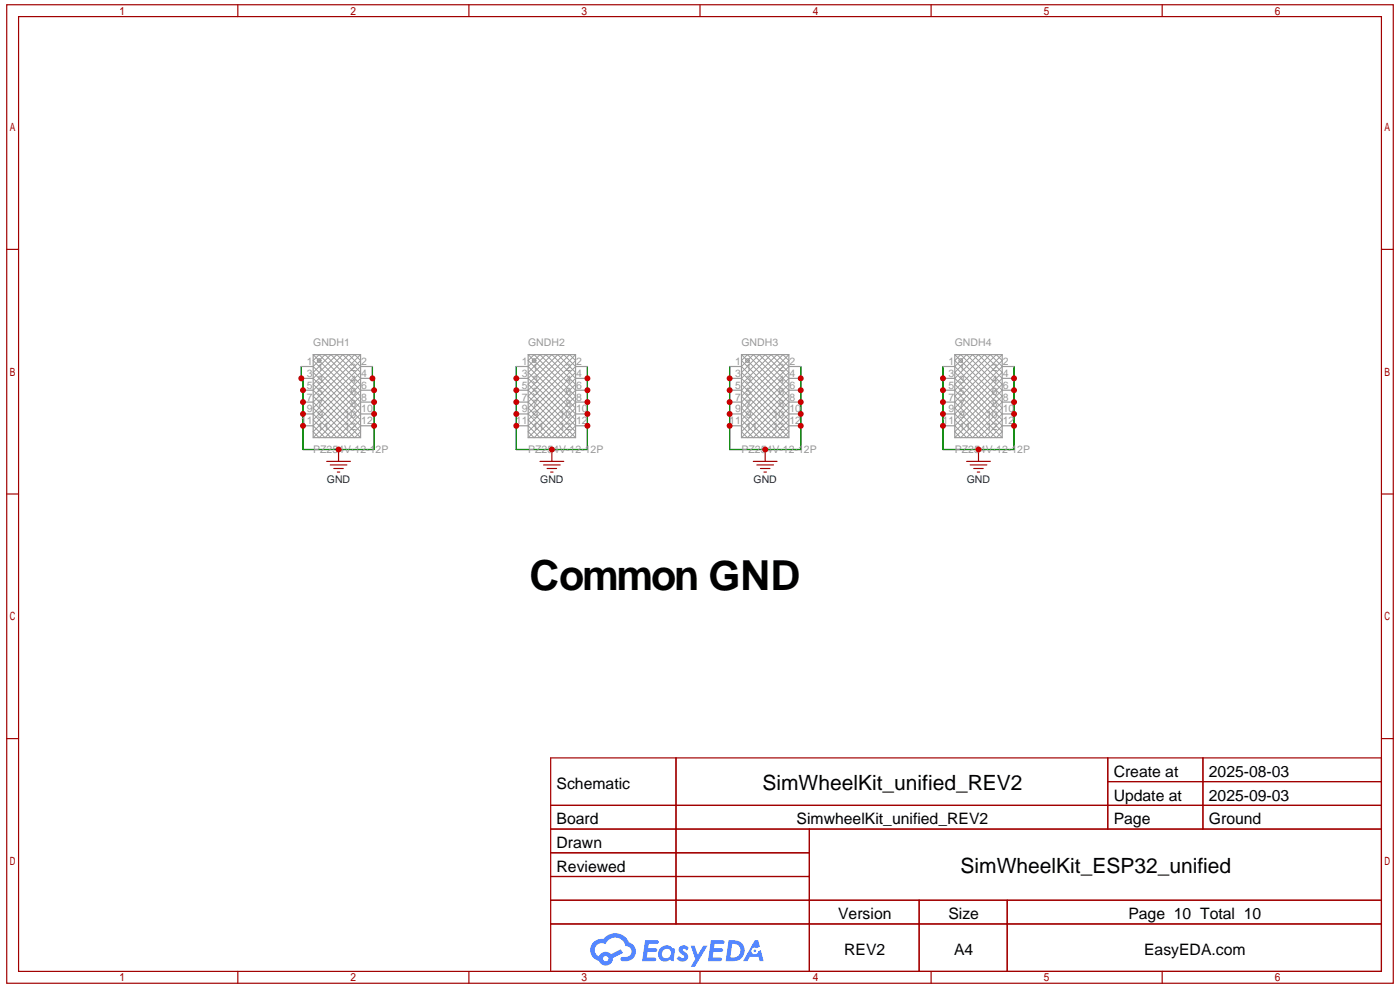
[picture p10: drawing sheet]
<svg xmlns="http://www.w3.org/2000/svg" width="297mm" height="210mm" viewBox="0 0 297 210" stroke-linecap="round" stroke-linejoin="round" font-family="sans-serif">
<g fill="none" stroke="#a10000" stroke-width=".25">
<path d="M1.4 1h294.4v207.5h-294.4zM3.9 3.5h289.3v202.5h-289.3zM50.5 1v2.5M99.5 1v2.5M148.6 1v2.5M197.6 1v2.5M246.7 1v2.5M1.4 52.9h2.5M293.2 52.9h2.6M1.4 104.8h2.5M293.2 104.8h2.6M1.4 156.7h2.5"/>
<path d="M293.2 156.7h2.6M116.9 160.7h176.3v45.3h-176.3zM116.9 170.8h176.3M116.9 175.8h176.3M143.5 160.7v35.3M171.8 175.8v30.2M235.1 160.7v15.1M235.1 165.8h58.1M255.4 160.7v15.1M116.9 180.9h54.9M116.9 190.9h176.3M116.9 185.9h54.9"/>
<path d="M116.9 196h176.3M195.1 190.9v15.1M213.8 190.9v15.1M50.5 206v2.5M99.5 206v2.5M148.6 206v2.5M197.6 206v2.5M246.7 206v2.5"/>
</g>
<g fill="#5487ff">
<path d="M144.4 200.8a1.29 1.29 0 0 1 1.8 .2l-.4 .7a.54 .54 0 0 0-.9-.3l.1 .2a1.27 1.27 0 0 1 .8 2 1.52 1.52 0 0 1-2.2-.3l.5-.6 .8 .5a.31 .31 0 0 0 .4-.3 .31 .31 0 0 0-.3-.3 1.11 1.11 0 0 1-.6-1.8z"/>
<path d="M146.6 200.6h.8l.7 1.9 1.2-1.9h.9l-2.7 4.5h-.9l1-1.7z"/>
<path d="M136.9 199.4h1.7a1.29 1.29 0 0 1 1.2 .2 .39 .39 0 0 1-.4 .6h-1.7l-.1 .9h1.6a.39 .39 0 0 1 .3 .5 .39 .39 0 0 1-.4 .3h-1.6l-.2 1.2h1.3a.45 .45 0 0 1 .5 .1 .45 .45 0 0 1 .2 .5l-.4 .2h-2.6z"/>
<path d="M150.9 199.4h1.6a1.31 1.31 0 0 1 1.3 .2 .39 .39 0 0 1-.4 .6h-1.7l-.2 .9h1.7a.39 .39 0 0 1 .3 .5 .39 .39 0 0 1-.4 .3h-1.7l-.1 1.2h1.3a.45 .45 0 0 1 .5 .1 .45 .45 0 0 1 .1 .5l-.3 .2h-2.6z"/>
<path d="M160.2 199.4h.7l.4 1.4-.6 .3a.75 .75 0 0 0-1.1 .3 .75 .75 0 0 0 .4 1 .75 .75 0 0 0 1-.6l.5-.3 .6 2.4h-.8l-.3-1h-1.8l-.5 1h-1z"/>
<path d="M154.7 199.4l-.7 4.5h1.5a2.25 2.25 0 0 0 2.6-2.3 2.25 2.25 0 0 0-2.7-2.2zM155.4 200.2a1.49 1.49 0 0 1 1.8 1.5 1.49 1.49 0 0 1-1.9 1.4h-.3z"/>
<path d="M140.1 201.2a1.57 1.57 0 0 0-.1 2.2 1.57 1.57 0 0 0 2.2 .1l.8 .4 .3-2.5-.2-.3h-.4a1.58 1.58 0 0 0-2.6 .1zM140.8 201.6a.97 .97 0 0 1 1.6 .4 .97 .97 0 0 1-1 1.2 .93 .93 0 0 1-.9-.6 .93 .93 0 0 1 .3-1z"/>
<path d="M126 199.8a2.34 2.34 0 0 0 1.1 4 1.53 1.53 0 0 0 1.8 1 1.53 1.53 0 0 0 1.2-1.6l2.1-1.1-.4-.8-2.1 1.1a1.56 1.56 0 0 0-2.6 .4 1.48 1.48 0 0 1-.7-2 1.48 1.48 0 0 1 2.2-.5 2.21 2.21 0 0 1 2.2-1.4 2.21 2.21 0 0 1 2 1.8 1.15 1.15 0 0 1 1.2 1 1.15 1.15 0 0 1-1 1.3h-.7a.46 .46 0 0 0-.6 .3 .46 .46 0 0 0 .4 .6 2.15 2.15 0 0 0 2.5-1 2.15 2.15 0 0 0-.3-2.6l-.8-.4a3.2 3.2 0 0 0-5.4-.8l-1.1 .1zM128 203.3a.6 .6 0 0 1 1.2 0 .6 .6 0 0 1-1.2 0z"/>
<circle cx="160.2" cy="201.7" r=".28"/>
</g>
<path d="M64 77.7v2.5h.3v15.1h15.1v-15.1h-.3v-2.5M109.6 77.7v17.6h15.1v-17.6M154.9 77.7v17.6h15.1v-17.6M200.2 77.7v17.6h15.1v-17.6M64 82.8h.3M64 85.3h.3M64 87.8h.3M64 90.3h.3M79.1 82.8h.3M79.1 85.3h.3M79.1 87.8h.3M79.1 90.3h.3" fill="none" stroke="#008700" stroke-width=".25"/>
<g fill="none" stroke="#a10000" stroke-width=".25">
<path d="M69.3 97.9h5.1M70.1 98.6h3.5M70.9 99.4h2M71.9 95.3v2.6M114.6 97.9h5.1M115.4 98.6h3.5M116.1 99.4h2.1M117.1 95.3v2.6M159.9 97.9h5M160.7 98.6h3.5M161.4 99.4h2M162.4 95.3v2.6"/>
<path d="M205.2 97.9h5M205.9 98.6h3.6M206.7 99.4h2M207.7 95.3v2.6M71.6 100.1h.5M116.9 100.1h.5M162.2 100.1h.5M207.5 100.1h.5"/>
</g>
<g fill="none" stroke="#999" stroke-width=".21">
<path d="M66.5 76.5l1.2-1.3 8.8 8.8-8.8 8.8-1.2-1.2 10-10.1-6.2-6.3-3.8 3.8 10 10.1-3.7 3.7-6.3-6.3 10-10-1.2-1.3-8.8 8.8 8.8 8.8 1.2-1.2-10-10.1 6.3-6.3 3.7 3.8-10 10.1 3.8 3.7 6.2-6.3zM66.5 75.2l10 10.1-7.5 7.5-2.5-2.5 10-10.1-5-5-5 5 10 10.1-2.5 2.5-7.5-7.5 10-10.1M67.9 76.1l.2 .2M68.1 76.6l-.2 .2M112.1 75.2l10.1 10.1-7.6 7.5-2.5-2.5 10.1-10.1-5.1-5-5 5 10.1 10.1-2.5 2.5-7.6-7.5 10.1-10.1M113.4 75.2l-1.3 1.3 10.1 10-6.3 6.3-3.8-3.7 10.1-10.1-3.8-3.8-6.3 6.3 10.1 10.1-1.3 1.2-8.8-8.8 8.8-8.8 1.3 1.3-10.1 10 6.3 6.3 3.8-3.7-10.1-10.1 3.8-3.8 6.3 6.3-10.1 10.1 1.3 1.2 8.8-8.8zM113.5 76.1l.2 .2M113.7 76.6l-.2 .2M157.4 76.5l1.3-1.3 8.8 8.8-8.8 8.8-1.3-1.2 10.1-10.1-6.3-6.3-3.8 3.8 10.1 10.1-3.8 3.7-6.3-6.3 10.1-10-1.3-1.3-8.8 8.8 8.8 8.8 1.3-1.2-10.1-10.1 6.3-6.3 3.8 3.8-10.1 10.1 3.8 3.7 6.3-6.3zM157.4 75.2l10.1 10.1-7.6 7.5-2.5-2.5 10.1-10.1-5.1-5-5 5 10.1 10.1-2.6 2.5-7.5-7.5 10.1-10.1M158.8 76.1l.2 .2M159 76.6l-.2 .2"/>
<path d="M202.7 75.2l10 10.1-7.5 7.5-2.5-2.5 10-10.1-5-5-5 5 10 10.1-2.5 2.5-7.5-7.5 10-10.1M203.9 75.2l-1.2 1.3 10 10-6.3 6.3-3.7-3.7 10-10.1-3.7-3.8-6.3 6.3 10 10.1-1.2 1.2-8.8-8.8 8.8-8.8 1.2 1.3-10 10 6.3 6.3 3.7-3.7-10-10.1 3.7-3.8 6.3 6.3-10 10.1 1.2 1.2 8.8-8.8zM204.1 76.1l.2 .2M204.3 76.6l-.2 .2M66.5 92.8l10-10-7.5-7.6-2.5 2.5 10 10.1-5 5-5-5 10-10.1-2.5-2.5-7.5 7.6 10 10M112.1 92.8l10.1-10-7.6-7.6-2.5 2.5 10.1 10.1-5.1 5-5-5 10.1-10.1-2.5-2.5-7.6 7.6 10.1 10M157.4 92.8l10.1-10-7.6-7.6-2.5 2.5 10.1 10.1-5.1 5-5-5 10.1-10.1-2.6-2.5-7.5 7.6 10.1 10M202.7 92.8l10-10-7.5-7.6-2.5 2.5 10 10.1-5 5-5-5 10-10.1-2.5-2.5-7.5 7.6 10 10"/>
</g>
<g fill="none" stroke="#999" stroke-width=".25">
<path d="M64 77.7h2.5M66.5 75.2h10v17.6h-10zM76.5 77.7h2.6M109.6 77.7h2.5M112.1 75.2h10.1v17.6h-10.1zM122.2 77.7h2.5M154.9 77.7h2.5M157.4 75.2h10.1v17.6h-10.1zM167.5 77.7h2.5M200.2 77.7h2.5M202.7 75.2h10v17.6h-10zM212.7 77.7h2.6"/>
<path d="M64 90.3h2.5M64 80.2h2.5M64 87.8h2.5M64 82.8h2.5M64 85.3h2.5M76.5 90.3h2.6M76.5 80.2h2.6M76.5 87.8h2.6M76.5 82.8h2.6M76.5 85.3h2.6M109.6 90.3h2.5M109.6 80.2h2.5"/>
<path d="M109.6 87.8h2.5M109.6 82.8h2.5M109.6 85.3h2.5M122.2 90.3h2.5M122.2 80.2h2.5M122.2 87.8h2.5M122.2 82.8h2.5M122.2 85.3h2.5M154.9 90.3h2.5M154.9 80.2h2.5M154.9 87.8h2.5M154.9 82.8h2.5"/>
<path d="M154.9 85.3h2.5M167.5 90.3h2.5M167.5 80.2h2.5M167.5 87.8h2.5M167.5 82.8h2.5M167.5 85.3h2.5M200.2 90.3h2.5M200.2 80.2h2.5M200.2 87.8h2.5M200.2 82.8h2.5M200.2 85.3h2.5M212.7 90.3h2.6"/>
<path d="M212.7 80.2h2.6M212.7 87.8h2.6M212.7 82.8h2.6M212.7 85.3h2.6"/>
<circle cx="67.7" cy="76.5" r=".38"/>
<circle cx="113.4" cy="76.5" r=".38"/>
<circle cx="158.7" cy="76.5" r=".38"/>
<circle cx="203.9" cy="76.5" r=".38"/>
</g>
<g fill="#c00">
<circle cx="64" cy="80.2" r=".63"/>
<circle cx="64.3" cy="82.8" r=".63"/>
<circle cx="64.3" cy="85.3" r=".63"/>
<circle cx="64.3" cy="87.8" r=".63"/>
<circle cx="64.3" cy="90.3" r=".63"/>
<circle cx="71.9" cy="95.3" r=".63"/>
<circle cx="79.4" cy="90.3" r=".63"/>
<circle cx="79.4" cy="87.8" r=".63"/>
<circle cx="79.4" cy="85.3" r=".63"/>
<circle cx="79.4" cy="82.8" r=".63"/>
<circle cx="79.1" cy="80.2" r=".63"/>
<circle cx="109.6" cy="80.2" r=".63"/>
<circle cx="109.6" cy="82.8" r=".63"/>
<circle cx="109.6" cy="85.3" r=".63"/>
<circle cx="109.6" cy="87.8" r=".63"/>
<circle cx="109.6" cy="90.3" r=".63"/>
<circle cx="117.1" cy="95.3" r=".63"/>
<circle cx="124.7" cy="90.3" r=".63"/>
<circle cx="124.7" cy="87.8" r=".63"/>
<circle cx="124.7" cy="85.3" r=".63"/>
<circle cx="124.7" cy="82.8" r=".63"/>
<circle cx="124.7" cy="80.2" r=".63"/>
<circle cx="154.9" cy="80.2" r=".63"/>
<circle cx="154.9" cy="82.8" r=".63"/>
<circle cx="154.9" cy="85.3" r=".63"/>
<circle cx="154.9" cy="87.8" r=".63"/>
<circle cx="154.9" cy="90.3" r=".63"/>
<circle cx="162.4" cy="95.3" r=".63"/>
<circle cx="170" cy="90.3" r=".63"/>
<circle cx="170" cy="87.8" r=".63"/>
<circle cx="170" cy="85.3" r=".63"/>
<circle cx="170" cy="82.8" r=".63"/>
<circle cx="170" cy="80.2" r=".63"/>
<circle cx="200.2" cy="80.2" r=".63"/>
<circle cx="200.2" cy="82.8" r=".63"/>
<circle cx="200.2" cy="85.3" r=".63"/>
<circle cx="200.2" cy="87.8" r=".63"/>
<circle cx="200.2" cy="90.3" r=".63"/>
<circle cx="207.7" cy="95.3" r=".63"/>
<circle cx="215.3" cy="90.3" r=".63"/>
<circle cx="215.3" cy="87.8" r=".63"/>
<circle cx="215.3" cy="85.3" r=".63"/>
<circle cx="215.3" cy="82.8" r=".63"/>
<circle cx="215.3" cy="80.2" r=".63"/>
</g>
<text font-size="8.8" x="112.4" y="125.1">Common GND</text>
<g font-size="4.5">
<text x="161.8" y="167.6">SimWheelKit_unified_REV2</text>
<text x="203.9" y="185.2">SimWheelKit_ESP32_unified</text>
</g>
<g font-size="3.3">
<text x="118.2" y="167.3">Schematic</text>
<text x="236.4" y="164.8">Create at</text>
<text x="256.6" y="164.8">2025-08-03</text>
<text x="236.4" y="169.8">Update at</text>
<text x="256.6" y="169.8">2025-09-03</text>
<text x="118.2" y="174.8">Board</text>
<text x="118.2" y="179.8">Drawn</text>
<text x="169.1" y="174.8">SimwheelKit_unified_REV2</text>
<text x="236.4" y="174.8">Page</text>
<text x="256.6" y="174.8">Ground</text>
<text x="118.2" y="184.9">Reviewed</text>
<text x="177.9" y="194.9">Version</text>
<text x="201.3" y="194.9">Size</text>
<text x="239.5" y="194.9">Page 10 Total 10</text>
<text x="179.2" y="202.5">REV2</text>
<text x="202.5" y="202.5">A4</text>
<text x="242.9" y="202.5">EasyEDA.com</text>
</g>
<g font-size="2.2" fill="#999">
<text x="65.1" y="77.4">1</text>
<text x="66.5" y="73.4">GNDH1</text>
<text x="76.7" y="77.4">2</text>
<text x="110.7" y="77.4">1</text>
<text x="112.1" y="73.4">GNDH2</text>
<text x="122.3" y="77.4">2</text>
<text x="156" y="77.4">1</text>
<text x="157.4" y="73.4">GNDH3</text>
<text x="167.6" y="77.4">2</text>
<text x="201.3" y="77.4">1</text>
<text x="202.7" y="73.4">GNDH4</text>
<text x="212.9" y="77.4">2</text>
<text x="65.1" y="79.9">3</text>
<text x="65.1" y="82.5">5</text>
<text x="67.4" y="78.7">1</text>
<text x="67.4" y="81.2">3</text>
<text x="67.4" y="83.7">5</text>
<text x="74.4" y="83.7">6</text>
<text x="74.4" y="81.2">4</text>
<text x="74.4" y="78.7">2</text>
<text x="76.7" y="82.5">6</text>
<text x="76.7" y="79.9">4</text>
<text x="110.7" y="79.9">3</text>
<text x="110.7" y="82.5">5</text>
<text x="113" y="78.7">1</text>
<text x="113" y="81.2">3</text>
<text x="113" y="83.7">5</text>
<text x="120" y="83.7">6</text>
<text x="120" y="81.2">4</text>
<text x="120" y="78.7">2</text>
<text x="122.3" y="82.5">6</text>
<text x="122.3" y="79.9">4</text>
<text x="156" y="79.9">3</text>
<text x="156" y="82.5">5</text>
<text x="158.3" y="78.7">1</text>
<text x="158.3" y="81.2">3</text>
<text x="158.3" y="83.7">5</text>
<text x="165.3" y="83.7">6</text>
<text x="165.3" y="81.2">4</text>
<text x="165.3" y="78.7">2</text>
<text x="167.6" y="82.5">6</text>
<text x="167.6" y="79.9">4</text>
<text x="201.3" y="79.9">3</text>
<text x="201.3" y="82.5">5</text>
<text x="203.6" y="78.7">1</text>
<text x="203.6" y="81.2">3</text>
<text x="203.6" y="83.7">5</text>
<text x="210.6" y="83.7">6</text>
<text x="210.6" y="81.2">4</text>
<text x="210.6" y="78.7">2</text>
<text x="212.9" y="82.5">6</text>
<text x="212.9" y="79.9">4</text>
<text x="65.1" y="85">7</text>
<text x="65.1" y="87.5">9</text>
<text x="67.4" y="86.2">7</text>
<text x="67.4" y="88.7">9</text>
<text x="73.1" y="88.7">10</text>
<text x="74.4" y="86.2">8</text>
<text x="76.7" y="87.5">10</text>
<text x="76.7" y="85">8</text>
<text x="110.7" y="85">7</text>
<text x="110.7" y="87.5">9</text>
<text x="113" y="86.2">7</text>
<text x="113" y="88.7">9</text>
<text x="118.8" y="88.7">10</text>
<text x="120" y="86.2">8</text>
<text x="122.3" y="87.5">10</text>
<text x="122.3" y="85">8</text>
<text x="156" y="85">7</text>
<text x="156" y="87.5">9</text>
<text x="158.3" y="86.2">7</text>
<text x="158.3" y="88.7">9</text>
<text x="164" y="88.7">10</text>
<text x="165.3" y="86.2">8</text>
<text x="167.6" y="87.5">10</text>
<text x="167.6" y="85">8</text>
<text x="201.3" y="85">7</text>
<text x="201.3" y="87.5">9</text>
<text x="203.6" y="86.2">7</text>
<text x="203.6" y="88.7">9</text>
<text x="209.3" y="88.7">10</text>
<text x="210.6" y="86.2">8</text>
<text x="212.9" y="87.5">10</text>
<text x="212.9" y="85">8</text>
<text x="63.9" y="90">11</text>
<text x="67.4" y="91.3">11</text>
<text x="73.1" y="91.3">12</text>
<text x="76.7" y="90">12</text>
<text x="109.5" y="90">11</text>
<text x="113" y="91.3">11</text>
<text x="118.8" y="91.3">12</text>
<text x="122.3" y="90">12</text>
<text x="154.8" y="90">11</text>
<text x="158.3" y="91.3">11</text>
<text x="164" y="91.3">12</text>
<text x="167.6" y="90">12</text>
<text x="200.1" y="90">11</text>
<text x="203.6" y="91.3">11</text>
<text x="209.3" y="91.3">12</text>
<text x="212.9" y="90">12</text>
<text x="66.5" y="96.1">PZ254V-12-12P</text>
<text x="112.1" y="96.1">PZ254V-12-12P</text>
<text x="157.4" y="96.1">PZ254V-12-12P</text>
<text x="202.7" y="96.1">PZ254V-12-12P</text>
</g>
<g font-size="2.2" fill="#000080">
<text x="69.4" y="102.4">GND</text>
<text x="114.7" y="102.4">GND</text>
<text x="159.9" y="102.4">GND</text>
<text x="205.2" y="102.4">GND</text>
</g>
</svg>
